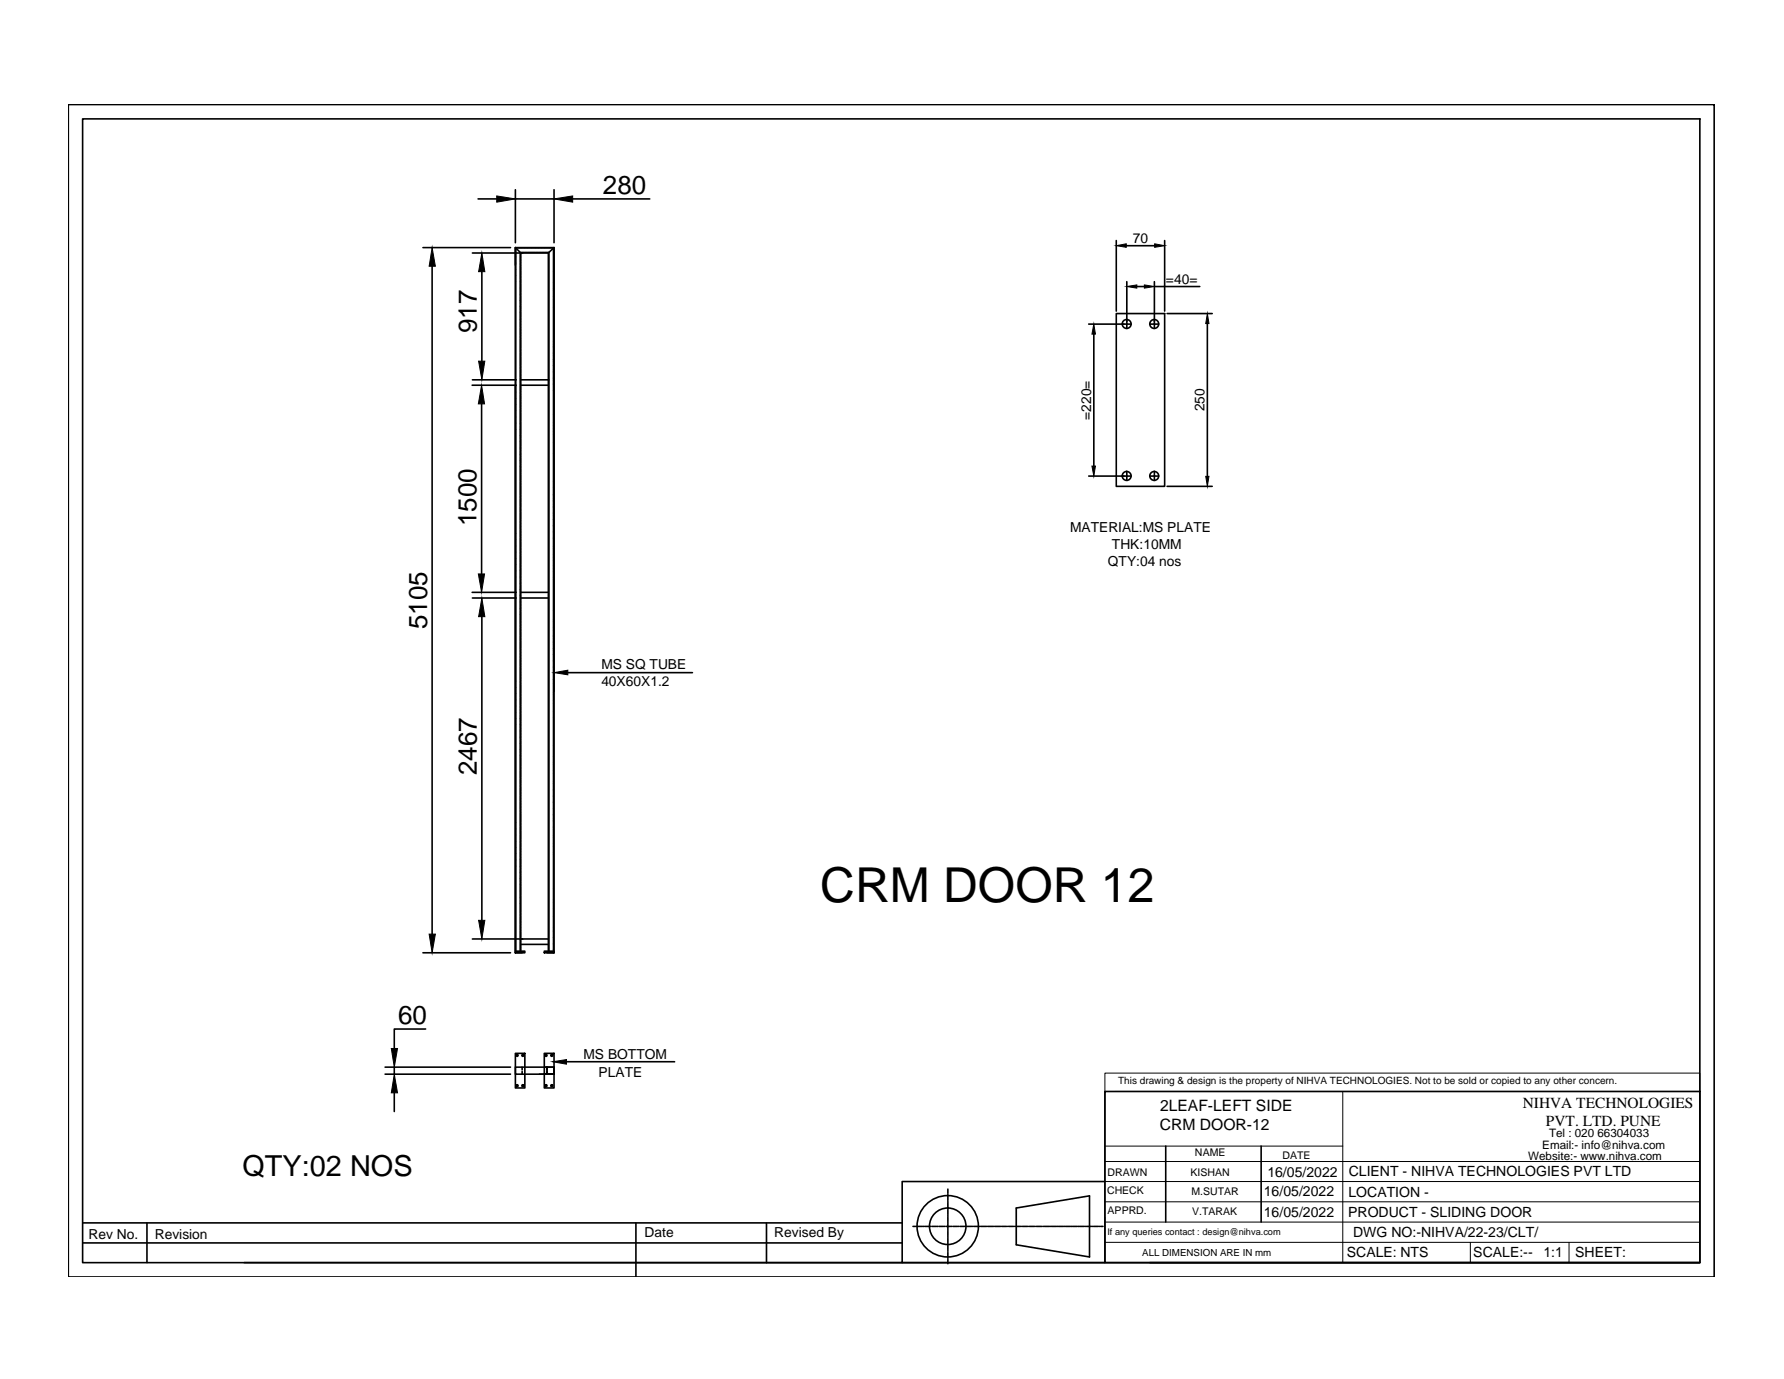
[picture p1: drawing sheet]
<svg xmlns="http://www.w3.org/2000/svg" width="279mm" height="216mm" viewBox="0 0 279 216" stroke-linecap="round" stroke-linejoin="round" font-family="sans-serif">
<!-- layer: 0 -->
<g fill="none" stroke="#000" stroke-width=".25">
<path d="M10.7 16.4h257.8v183.5h-257.8zM12.9 18.6h253.3v179.1h-253.3zM66.2 38.8h13.8M74 39.6h7.9M74.9 31.1h2.9M80.7 29.7v8.3M80.7 31.1h6.1M80.8 39.1v.1M80.8 39.3v.1M80.8 39.5v.2M80.8 39.8v.1M80.9 38.8h-.1v.2"/>
<path d="M81 38.8h.1M81.2 38.8h.2M81.4 38.8h.2M81.5 39.8v.1M81.5 39.5l-.8-.7v2.7M81.6 39.5h-.1v.2M81.7 38.8h.2M81.7 39.5h.2M81.9 38.8h.2M81.9 39.5h.2M82.2 38.8h.1M82.2 39.5h.1"/>
<path d="M82.4 38.8h.2M82.4 39.5h.2M82.7 38.8h.1M82.7 39.5h.1M82.9 38.8h.2M82.9 39.5h.2M83.2 38.8h.1M83.2 39.5h.1M83.4 38.8h.2M83.4 39.5h.2M83.6 38.8h.2M83.6 39.5h.2"/>
<path d="M83.9 38.8h.2M83.9 39.5h.2M84.1 38.8h.2M84.1 39.5h.2M84.4 38.8h.1M84.4 39.5h.1M84.6 38.8h.2M84.6 39.5h.2M84.9 38.8h.1M84.9 39.5h.1M85.1 38.8h.1M85.1 39.5h.1"/>
<path d="M85.3 38.8h.2M85.3 39.5h.2M85.6 38.8h.2M85.6 39.5h.2M85.8 38.8h.2M85.8 39.5h.2M86 39.5l.8-.7v69.4M86 39.5v109.4M86.1 38.8h.1M86.3 38.8h.2M86.6 38.8h.1v.1M86.7 39v.2"/>
<path d="M86.7 39.3v.1M86.7 39.5v.2M86.7 39.8v.1M86.7 40v.2M86.8 29.7v8.3M89.7 31.1h12.1M174.8 37.7v11M176.4 38.5h4.4M182.4 37.7v11M67.7 41.7v104.5M74 59.5h6.8M75.5 42.5v14"/>
<path d="M80.8 40v.2M80.8 40.2v.2M80.8 40.5v.2M80.8 40.8v.1M80.8 41v.2M80.8 41.2v.2M80.8 41.5v.1M80.8 41.7v.2M80.8 42v.1M80.8 42.2v.2M80.8 42.4v.2M80.8 42.7v.2"/>
<path d="M80.8 43v.1M80.8 43.2v.1M80.8 43.4v.2M80.8 43.7v.1M80.8 43.9v.2M80.8 44.1v.2M80.8 44.4v.2M80.8 44.6v.2M80.8 44.9v.1M80.8 45.1v.2M80.8 45.4v.1M80.8 45.6v.2"/>
<path d="M80.8 45.9v.1M80.8 46.1v.2M80.8 46.3v.2M80.8 46.6v.2M80.8 46.8v.2M80.8 47.1v.1M80.8 47.3v.2M80.8 47.6v.1M80.8 47.8v.1M80.8 48v.2M80.8 48.3v.2M80.8 48.5v.2"/>
<path d="M80.8 48.8v.1M80.8 49v.2M80.8 49.3v.1M80.8 49.5v.2M80.8 49.8v.1M80.8 50v.2M80.8 50.2v.2M80.8 50.5v.2M80.8 50.7v.2M80.8 51v.1M80.8 51.2v.2M80.8 51.5v.1"/>
<path d="M80.8 51.7v.1M80.8 51.9v.2M80.8 52.2v.2M80.8 52.4v.2M80.8 52.7v.1M80.8 52.9v.2M80.8 53.2v.1M80.8 53.4v.2M80.8 53.7v.1M80.8 53.9v.1M80.8 54.1v.2M80.8 54.4v.2"/>
<path d="M80.8 54.6v.2M80.8 54.8v.2M80.8 55.1v.2M80.8 55.4v.1M80.8 55.6v.1M80.8 55.8v.2M80.8 56.1v.1M80.8 56.3v.2M80.8 56.6v.1M80.8 56.8v.2M80.8 57.1v.1M80.8 57.3v.2"/>
<path d="M80.8 57.6v.1M80.8 57.8v.1M80.8 58v.2M80.8 58.3v.1M80.8 58.5v.2M80.8 58.7v.2M80.8 59v.2M80.8 59.3v.1M80.8 59.5v.1M80.8 59.7v.2M80.8 60v.1M81.5 40v.2"/>
<path d="M81.5 40.3v.1M81.5 40.5v.2M81.5 40.8v.1M81.5 41v.2M81.5 41.3v.1M81.5 41.5v.1M81.5 41.7v.2M81.5 42v.1M81.5 42.2v.2M81.5 42.4v.2M81.5 42.7v.2M81.5 43v.1"/>
<path d="M81.5 43.2v.1M81.5 43.4v.2M81.5 43.7v.1M81.5 43.9v.2M81.5 44.1v.2M81.5 44.4v.2M81.5 44.6v.2M81.5 44.9v.2M81.5 45.1v.2M81.5 45.4v.1M81.5 45.6v.2M81.5 45.9v.1"/>
<path d="M81.5 46.1v.2M81.5 46.3v.2M81.5 46.6v.2M81.5 46.8v.2M81.5 47.1v.1M81.5 47.3v.2M81.5 47.6v.1M81.5 47.8v.2M81.5 48v.2M81.5 48.3v.2M81.5 48.5v.2M81.5 48.8v.2"/>
<path d="M81.5 49v.2M81.5 49.3v.1M81.5 49.5v.2M81.5 49.8v.1M81.5 50v.2M81.5 50.2v.2M81.5 50.5v.2M81.5 50.7v.2M81.5 51v.1M81.5 51.2v.2M81.5 51.5v.1M81.5 51.7v.1"/>
<path d="M81.5 51.9v.2M81.5 52.2v.2M81.5 52.4v.2M81.5 52.7v.1M81.5 52.9v.2M81.5 53.2v.1M81.5 53.4v.2M81.5 53.7v.1M81.5 53.9v.1M81.5 54.1v.2M81.5 54.4v.2M81.5 54.6v.2"/>
<path d="M81.5 54.8v.2M81.5 55.1v.2M81.5 55.4v.1M81.5 55.6v.1M81.5 55.8v.2M81.5 56.1v.1M81.5 56.3v.2M81.5 56.6v.1M81.5 56.8v.2M81.5 57.1v.1M81.5 57.3v.2M81.5 57.6v.1"/>
<path d="M81.5 57.8v.1M81.5 58v.2M81.5 58.3v.1M81.5 58.5v.2M81.5 58.7v.2M81.5 59v.2M81.5 59.3v.1M81.5 59.5v.1M81.5 59.7v.2M81.5 60v.1M81.6 59.5h4.4M86.7 40.2v.2"/>
<path d="M86.7 40.5v.2M86.7 40.8v.1M86.7 41v.1M86.7 41.2v.2M86.7 41.5v.1M86.7 41.7v.2M86.7 41.9v.2M86.7 42.2v.2M86.7 42.4v.2M86.7 42.7v.1M86.7 42.9v.2M86.7 43.2v.1"/>
<path d="M86.7 43.4v.2M86.7 43.7v.1M86.7 43.9v.2M86.7 44.1v.2M86.7 44.4v.2M86.7 44.6v.2M86.7 44.9v.1M86.7 45.1v.2M86.7 45.4v.1M86.7 45.6v.1M86.7 45.8v.2M86.7 46.1v.2"/>
<path d="M86.7 46.3v.2M86.7 46.6v.1M86.7 46.8v.2M86.7 47.1v.1M86.7 47.3v.2M86.7 47.6v.1M86.7 47.8v.1M86.7 48v.2M86.7 48.3v.2M86.7 48.5v.2M86.7 48.8v.1M86.7 49v.2"/>
<path d="M86.7 49.3v.1M86.7 49.5v.1M86.7 49.7v.2M86.7 50v.2M86.7 50.2v.2M86.7 50.5v.1M86.7 50.7v.2M86.7 51v.1M86.7 51.2v.2M86.7 51.5v.1M86.7 51.7v.1M86.7 51.9v.2"/>
<path d="M86.7 52.2v.2M86.7 52.4v.2M86.7 52.6v.2M86.7 52.9v.2M86.7 53.2v.1M86.7 53.4v.1M86.7 53.6v.2M86.7 53.9v.1M86.7 54.1v.2M86.7 54.3v.2M86.7 54.6v.2M86.7 54.8v.2"/>
<path d="M86.7 55.1v.2M86.7 55.3v.2M86.7 55.6v.1M86.7 55.8v.2M86.7 56.1v.1M86.7 56.3v.2M86.7 56.5v.2M86.7 56.8v.2M86.7 57.1v.1M86.7 57.3v.1M86.7 57.5v.2M86.7 57.8v.1"/>
<path d="M86.7 58v.2M86.7 58.2v.2M86.7 58.5v.2M86.7 58.7v.2M86.7 59v.2M86.7 59.2v.2M86.7 59.5v.1M86.7 59.7v.2M86.7 60v.1M170.5 50.7h5.8M171.3 52.3v20.7M174.8 49.1h7.6v27h-7.6z"/>
<path d="M176.4 50.7h.1M176.5 44.1v6.5M176.5 50.7v.1M176.5 50.9v.5M176.6 50.7h.6M178 44.9h1.2M180.1 50.7h.5M180.7 50.7h.1M180.8 44.1v6.5M180.8 50.7v.1M180.8 50.9v.5M180.8 44.9h7.1"/>
<path d="M180.9 50.7h.6M182.8 49.1h7.1M189.1 50.7v23.9M73.9 60.3h6.9M75.4 63.2v26.7M80.7 60.4v88.8M80.8 60.2v.2M80.8 60.4v.2M80.8 60.7v.2M80.8 60.9v.2M80.8 61.2v.2M80.8 61.4v.2"/>
<path d="M80.8 61.7v.1M80.8 61.9v.2M80.8 62.2v.1M80.8 62.4v.2M80.8 62.6v.2M80.8 62.9v.2M80.8 63.1v.2M80.8 63.4v.1M80.8 63.6v.2M80.8 63.9v.1M80.8 64.1v.2M80.8 64.3v.2"/>
<path d="M80.8 64.6v.2M80.8 64.8v.2M80.8 65.1v.2M80.8 65.3v.2M80.8 65.6v.1M80.8 65.8v.2M80.8 66.1v.1M80.8 66.3v.1M80.8 66.5v.2M80.8 66.8v.2M80.8 67v.2M80.8 67.3v.1"/>
<path d="M80.8 67.5v.2M80.8 67.8v.1M80.8 68v.1M80.8 68.2v.2M80.8 68.5v.2M80.8 68.7v.2M80.8 69v.1M80.8 69.2v.2M80.8 69.5v.1M80.8 69.7v.2M80.8 70v.1M80.8 70.2v.1"/>
<path d="M80.8 70.4v.2M80.8 70.7v.2M80.8 70.9v.2M80.8 71.1v.2M80.8 71.4v.2M80.8 71.7v.1M80.8 71.9v.1M80.8 72.1v.2M80.8 72.4v.1M80.8 72.6v.2M80.8 72.9v.1M80.8 73.1v.2"/>
<path d="M80.8 73.3v.2M80.8 73.6v.2M80.8 73.9v.1M80.8 74.1v.1M80.8 74.3v.2M80.8 74.6v.1M80.8 74.8v.2M80.8 75v.2M80.8 75.3v.2M80.8 75.6v.1M80.8 75.8v.1M80.8 76v.2"/>
<path d="M80.8 76.3v.1M80.8 76.5v.2M80.8 76.8v.1M80.8 77v.2M80.8 77.2v.2M80.8 77.5v.2M80.8 77.8v.1M80.8 78v.1M80.8 78.2v.2M80.8 78.5v.1M80.8 78.7v.2M80.8 78.9v.2"/>
<path d="M80.8 79.2v.2M80.8 79.4v.2M80.8 79.7v.1M80.8 79.9v.2M81.5 60.2v.2M81.5 60.5v.1M81.5 60.7v.2M81.5 60.9v.2M81.5 61.2v.2M81.5 61.5v.1M81.5 61.7v.1M81.5 61.9v.2"/>
<path d="M81.5 62.2v.1M81.5 62.4v.2M81.5 62.6v.2M81.5 62.9v.2M81.5 63.1v.2M81.5 63.4v.1M81.5 63.6v.2M81.5 63.9v.1M81.5 64.1v.2M81.5 64.4v.1M81.5 64.6v.2M81.5 64.8v.2"/>
<path d="M81.5 65.1v.2M81.5 65.3v.2M81.5 65.6v.1M81.5 65.8v.2M81.5 66.1v.1M81.5 66.3v.1M81.5 66.5v.2M81.5 66.8v.2M81.5 67v.2M81.5 67.3v.1M81.5 67.5v.2M81.5 67.8v.1"/>
<path d="M81.5 68v.2M81.5 68.2v.2M81.5 68.5v.2M81.5 68.7v.2M81.5 69v.2M81.5 69.2v.2M81.5 69.5v.1M81.5 69.7v.2M81.5 70v.1M81.5 70.2v.1M81.5 70.4v.2M81.5 70.7v.2"/>
<path d="M81.5 70.9v.2M81.5 71.1v.2M81.5 71.4v.2M81.5 71.7v.1M81.5 71.9v.2M81.5 72.1v.2M81.5 72.4v.1M81.5 72.6v.2M81.5 72.9v.2M81.5 73.1v.2M81.5 73.3v.2M81.5 73.6v.2"/>
<path d="M81.5 73.9v.1M81.5 74.1v.1M81.5 74.3v.2M81.5 74.6v.1M81.5 74.8v.2M81.5 75v.2M81.5 75.3v.2M81.5 75.6v.1M81.5 75.8v.1M81.5 76v.2M81.5 76.3v.1M81.5 76.5v.2"/>
<path d="M81.5 76.8v.1M81.5 77v.2M81.5 77.2v.2M81.5 77.5v.2M81.5 77.8v.1M81.5 78v.1M81.5 78.2v.2M81.5 78.5v.1M81.5 78.7v.2M81.5 78.9v.2M81.5 79.2v.2M81.5 79.4v.2"/>
<path d="M81.5 79.7v.1M81.5 79.9v.2M81.6 60.3h4.3M86.7 60.2v.2M86.7 60.4v.2M86.7 60.7v.2M86.7 60.9v.2M86.7 61.2v.1M86.7 61.4v.2M86.7 61.7v.1M86.7 61.9v.1M86.7 62.1v.2"/>
<path d="M86.7 62.4v.2M86.7 62.6v.2M86.7 62.9v.1M86.7 63.1v.2M86.7 63.4v.1M86.7 63.6v.2M86.7 63.9v.1M86.7 64.1v.1M86.7 64.3v.2M86.7 64.6v.2M86.7 64.8v.2M86.7 65.1v.1"/>
<path d="M86.7 65.3v.2M86.7 65.6v.1M86.7 65.8v.1M86.7 66v.2M86.7 66.3v.1M86.7 66.5v.2M86.7 66.8v.1M86.7 67v.2M86.7 67.3v.1M86.7 67.5v.2M86.7 67.8v.1M86.7 68v.1"/>
<path d="M86.7 68.2v.2M86.7 68.5v.2M86.7 68.7v.2M86.7 68.9v.2M86.7 69.2v.2M86.7 69.5v.1M86.7 69.7v.1M86.7 69.9v.2M86.7 70.2v.1M86.7 70.4v.2M86.7 70.7v.1M86.7 70.9v.2"/>
<path d="M86.7 71.1v.2M86.7 71.4v.2M86.7 71.7v.1M86.7 71.9v.1M86.7 72.1v.2M86.7 72.4v.1M86.7 72.6v.2M86.7 72.8v.2M86.7 73.1v.2M86.7 73.3v.2M86.7 73.6v.1M86.7 73.8v.2"/>
<path d="M86.7 74.1v.1M86.7 74.3v.2M86.7 74.6v.1M86.7 74.8v.2M86.7 75v.2M86.7 75.3v.2M86.7 75.6v.1M86.7 75.8v.1M86.7 76v.2M86.7 76.3v.1M86.7 76.5v.2M86.7 76.7v.2"/>
<path d="M86.7 77v.2M86.7 77.2v.2M86.7 77.5v.1M86.7 77.7v.2M86.7 78v.1M86.7 78.2v.2M86.7 78.4v.2M86.7 78.7v.2M86.7 78.9v.2M86.7 79.2v.2M86.7 79.4v.2M86.7 79.7v.1"/>
<path d="M86.7 79.9v.2M170.5 74.5h5.8M176.4 74.5h.1M176.5 73.8v.6M176.5 74.5v.1M176.5 74.7v.5M176.6 74.5h.6M180.1 74.5h.5M180.7 74.5h.1M180.8 73.8v.6M180.8 74.5v.1M180.8 74.7v.5"/>
<path d="M180.9 74.5h.6M182.8 76.1h7.1M73.9 92.7h6.9M74 93.6h6.8M75.5 96.5v47.6M80.8 80.2v.1M80.8 80.4v.2M80.8 80.7v.1M80.8 80.9v.2M80.8 81.1v.2M80.8 81.4v.2M80.8 81.6v.2"/>
<path d="M80.8 81.9v.1M80.8 82.1v.2M80.8 82.4v.1M80.8 82.6v.1M80.8 82.8v.2M80.8 83.1v.2M80.8 83.3v.2M80.8 83.6v.1M80.8 83.8v.2M80.8 84.1v.1M80.8 84.3v.2M80.8 84.5v.2"/>
<path d="M80.8 84.8v.1M80.8 85v.2M80.8 85.3v.2M80.8 85.5v.2M80.8 85.8v.1M80.8 86v.2M80.8 86.3v.1M80.8 86.5v.1M80.8 86.7v.2M80.8 87v.2M80.8 87.2v.2M80.8 87.4v.2"/>
<path d="M80.8 87.7v.2M80.8 88v.1M80.8 88.2v.2M80.8 88.4v.2M80.8 88.7v.1M80.8 88.9v.2M80.8 89.2v.2M80.8 89.4v.2M80.8 89.6v.2M80.8 89.9v.2M80.8 90.2v.1M80.8 90.4v.1"/>
<path d="M80.8 90.6v.2M80.8 90.9v.1M80.8 91.1v.2M80.8 91.3v.2M80.8 91.6v.2M80.8 91.8v.2M80.8 92.1v.1M80.8 92.3v.2M80.8 92.6v.1M80.8 92.8v.2M80.8 93.1v.1M80.8 93.3v.2"/>
<path d="M80.8 93.5v.2M80.8 93.8v.2M80.8 94.1v.1M80.8 94.3v.1M80.8 94.5v.2M80.8 94.8v.1M80.8 95v.2M80.8 95.2v.2M80.8 95.5v.2M80.8 95.7v.2M80.8 96v.1M80.8 96.2v.2"/>
<path d="M80.8 96.5v.1M80.8 96.7v.2M80.8 97v.1M80.8 97.2v.2M80.8 97.4v.2M80.8 97.7v.2M80.8 97.9v.2M80.8 98.2v.1M80.8 98.4v.2M80.8 98.7v.1M80.8 98.9v.1M80.8 99.1v.2"/>
<path d="M80.8 99.4v.2M80.8 99.6v.2M80.8 99.9v.1M81.5 80.2v.1M81.5 80.4v.2M81.5 80.7v.1M81.5 80.9v.2M81.5 81.1v.2M81.5 81.4v.2M81.5 81.6v.2M81.5 81.9v.1M81.5 82.1v.2"/>
<path d="M81.5 82.4v.1M81.5 82.6v.1M81.5 82.8v.2M81.5 83.1v.2M81.5 83.3v.2M81.5 83.6v.1M81.5 83.8v.2M81.5 84.1v.1M81.5 84.3v.2M81.5 84.6v.1M81.5 84.8v.1M81.5 85v.2"/>
<path d="M81.5 85.3v.2M81.5 85.5v.2M81.5 85.8v.1M81.5 86v.2M81.5 86.3v.1M81.5 86.5v.1M81.5 86.7v.2M81.5 87v.2M81.5 87.2v.2M81.5 87.5v.1M81.5 87.7v.2M81.5 88v.1"/>
<path d="M81.5 88.2v.2M81.5 88.5v.1M81.5 88.7v.1M81.5 88.9v.2M81.5 89.2v.2M81.5 89.4v.2M81.5 89.6v.2M81.5 89.9v.2M81.5 90.2v.1M81.5 90.4v.1M81.5 90.6v.2M81.5 90.9v.1"/>
<path d="M81.5 91.1v.2M81.5 91.3v.2M81.5 91.6v.2M81.5 91.8v.2M81.5 92.1v.2M81.5 92.3v.2M81.5 92.6v.1M81.5 92.8v.2M81.5 93.1v.1M81.5 93.3v.2M81.5 93.5v.2M81.5 93.8v.2"/>
<path d="M81.5 94.1v.1M81.5 94.3v.1M81.5 94.5v.2M81.5 94.8v.1M81.5 95v.2M81.5 95.2v.2M81.5 95.5v.2M81.5 95.7v.2M81.5 96v.2M81.5 96.2v.2M81.5 96.5v.1M81.5 96.7v.2"/>
<path d="M81.5 97v.1M81.5 97.2v.2M81.5 97.4v.2M81.5 97.7v.2M81.5 97.9v.2M81.5 98.2v.1M81.5 98.4v.2M81.5 98.7v.1M81.5 98.9v.1M81.5 99.1v.2M81.5 99.4v.2M81.5 99.6v.2"/>
<path d="M81.5 99.9v.1M81.6 93.6h4.3M81.6 92.7h4.3M86.7 80.2v.1M86.7 80.4v.1M86.7 80.6v.2M86.7 80.9v.2M86.7 81.1v.2M86.7 81.4v.1M86.7 81.6v.2M86.7 81.9v.1M86.7 82.1v.2"/>
<path d="M86.7 82.3v.2M86.7 82.6v.1M86.7 82.8v.2M86.7 83.1v.2M86.7 83.3v.2M86.7 83.6v.1M86.7 83.8v.2M86.7 84.1v.1M86.7 84.3v.1M86.7 84.5v.2M86.7 84.8v.1M86.7 85v.2"/>
<path d="M86.7 85.2v.2M86.7 85.5v.2M86.7 85.8v.1M86.7 86v.1M86.7 86.2v.2M86.7 86.5v.1M86.7 86.7v.2M86.7 87v.1M86.7 87.2v.2M86.7 87.4v.2M86.7 87.7v.2M86.7 88v.1"/>
<path d="M86.7 88.2v.1M86.7 88.4v.2M86.7 88.7v.1M86.7 88.9v.2M86.7 89.1v.2M86.7 89.4v.2M86.7 89.6v.2M86.7 89.9v.1M86.7 90.1v.2M86.7 90.4v.1M86.7 90.6v.2M86.7 90.9v.1"/>
<path d="M86.7 91.1v.2M86.7 91.3v.2M86.7 91.6v.2M86.7 91.8v.2M86.7 92.1v.1M86.7 92.3v.2M86.7 92.6v.1M86.7 92.8v.1M86.7 93v.2M86.7 93.3v.2M86.7 93.5v.2M86.7 93.8v.1"/>
<path d="M86.7 94v.2M86.7 94.3v.1M86.7 94.5v.2M86.7 94.8v.1M86.7 95v.2M86.7 95.2v.2M86.7 95.5v.2M86.7 95.7v.2M86.7 96v.1M86.7 96.2v.2M86.7 96.5v.1M86.7 96.7v.1"/>
<path d="M86.7 96.9v.2M86.7 97.2v.2M86.7 97.4v.2M86.7 97.7v.1M86.7 97.9v.2M86.7 98.2v.1M86.7 98.4v.2M86.7 98.7v.1M86.7 98.9v.1M86.7 99.1v.2M86.7 99.4v.2M86.7 99.6v.2"/>
<path d="M86.7 99.9v.1M80.8 100.1v.2M80.8 100.4v.1M80.8 100.6v.2M80.8 100.9v.1M80.8 101.1v.1M80.8 101.3v.2M80.8 101.6v.2M80.8 101.8v.2M80.8 102.1v.1M80.8 102.3v.2M80.8 102.6v.1"/>
<path d="M80.8 102.8v.1M80.8 103v.2M80.8 103.3v.1M80.8 103.5v.2M80.8 103.8v.1M80.8 104v.2M80.8 104.3v.1M80.8 104.5v.2M80.8 104.8v.1M80.8 105v.1M80.8 105.2v.2M80.8 105.5v.1"/>
<path d="M80.8 105.7v.2M80.8 105.9v.2M80.8 106.2v.2M80.8 106.5v.1M80.8 106.7v.1M80.8 106.9v.2M80.8 107.2v.1M80.8 107.4v.2M80.8 107.6v.2M80.8 107.9v.2M80.8 108.1v.2M80.8 108.4v.2"/>
<path d="M80.8 108.6v.2M80.8 108.9v.1M80.8 109.1v.2M80.8 109.4v.1M80.8 109.6v.2M80.8 109.8v.2M80.8 110.1v.2M80.8 110.3v.2M80.8 110.6v.1M80.8 110.8v.2M80.8 111.1v.1M80.8 111.3v.2"/>
<path d="M80.8 111.5v.2M80.8 111.8v.2M80.8 112v.2M80.8 112.3v.2M80.8 112.5v.2M80.8 112.8v.1M80.8 113v.2M80.8 113.3v.1M80.8 113.5v.2M80.8 113.7v.2M80.8 114v.2M80.8 114.2v.2"/>
<path d="M80.8 114.5v.1M80.8 114.7v.2M80.8 115v.1M80.8 115.2v.1M80.8 115.4v.2M80.8 115.7v.2M80.8 115.9v.2M80.8 116.2v.1M80.8 116.4v.2M80.8 116.7v.1M80.8 116.9v.2M80.8 117.2v.1"/>
<path d="M80.8 117.4v.1M80.8 117.6v.2M80.8 117.9v.2M80.8 118.1v.2M80.8 118.3v.2M80.8 118.6v.2M80.8 118.9v.1M80.8 119.1v.1M80.8 119.3v.2M80.8 119.6v.1M80.8 119.8v.2M81.5 100.1v.2"/>
<path d="M81.5 100.4v.1M81.5 100.6v.2M81.5 100.9v.1M81.5 101.1v.1M81.5 101.3v.2M81.5 101.6v.2M81.5 101.8v.2M81.5 102.1v.1M81.5 102.3v.2M81.5 102.6v.1M81.5 102.8v.1M81.5 103v.2"/>
<path d="M81.5 103.3v.1M81.5 103.5v.2M81.5 103.8v.1M81.5 104v.2M81.5 104.3v.1M81.5 104.5v.2M81.5 104.8v.1M81.5 105v.1M81.5 105.2v.2M81.5 105.5v.1M81.5 105.7v.2M81.5 105.9v.2"/>
<path d="M81.5 106.2v.2M81.5 106.5v.1M81.5 106.7v.1M81.5 106.9v.2M81.5 107.2v.1M81.5 107.4v.2M81.5 107.7v.1M81.5 107.9v.2M81.5 108.1v.2M81.5 108.4v.2M81.5 108.7v.1M81.5 108.9v.1"/>
<path d="M81.5 109.1v.2M81.5 109.4v.1M81.5 109.6v.2M81.5 109.8v.2M81.5 110.1v.2M81.5 110.3v.2M81.5 110.6v.1M81.5 110.8v.2M81.5 111.1v.1M81.5 111.3v.2M81.5 111.6v.1M81.5 111.8v.2"/>
<path d="M81.5 112v.2M81.5 112.3v.2M81.5 112.5v.2M81.5 112.8v.1M81.5 113v.2M81.5 113.3v.1M81.5 113.5v.2M81.5 113.7v.2M81.5 114v.2M81.5 114.2v.2M81.5 114.5v.1M81.5 114.7v.2"/>
<path d="M81.5 115v.1M81.5 115.2v.2M81.5 115.4v.2M81.5 115.7v.2M81.5 115.9v.2M81.5 116.2v.2M81.5 116.4v.2M81.5 116.7v.1M81.5 116.9v.2M81.5 117.2v.1M81.5 117.4v.1M81.5 117.6v.2"/>
<path d="M81.5 117.9v.2M81.5 118.1v.2M81.5 118.3v.2M81.5 118.6v.2M81.5 118.9v.1M81.5 119.1v.1M81.5 119.3v.2M81.5 119.6v.1M81.5 119.8v.2M86.7 100.1v.2M86.7 100.4v.1M86.7 100.6v.1"/>
<path d="M86.7 100.8v.2M86.7 101.1v.1M86.7 101.3v.2M86.7 101.5v.2M86.7 101.8v.2M86.7 102.1v.1M86.7 102.3v.2M86.7 102.5v.2M86.7 102.8v.1M86.7 103v.2M86.7 103.3v.1M86.7 103.5v.2"/>
<path d="M86.7 103.7v.2M86.7 104v.2M86.7 104.3v.1M86.7 104.5v.1M86.7 104.7v.2M86.7 105v.1M86.7 105.2v.2M86.7 105.4v.2M86.7 105.7v.2M86.7 105.9v.2M86.7 106.2v.2M86.7 106.4v.2"/>
<path d="M86.7 106.7v.1M86.7 106.9v.2M86.7 107.2v.1M86.7 107.4v.2M86.7 107.6v.2M86.7 107.9v.2M86.7 108.1v.2M86.7 108.4v.1M86.7 108.6v.2M86.7 108.9v.1M86.7 109.1v.1M86.7 109.3v.2"/>
<path d="M86.7 109.6v.2M86.7 109.8v.2M86.7 110.1v.1M86.7 110.3v.2M86.7 110.6v.1M86.7 110.8v.2M86.7 111.1v.1M86.7 111.3v.1M86.7 111.5v.2M86.7 111.8v.2M86.7 112v.2M86.7 112.3v.1"/>
<path d="M86.7 112.5v.2M86.7 112.8v.1M86.7 113v.1M86.7 113.2v.2M86.7 113.5v.2M86.7 113.7v.2M86.7 114v.1M86.7 114.2v.2M86.7 114.5v.1M86.7 114.7v.2M86.7 115v.1M86.7 115.2v.1"/>
<path d="M86.7 115.4v.2M86.7 115.7v.2M86.7 115.9v.2M86.7 116.1v.2M86.7 116.4v.2M86.7 116.7v.1M86.7 116.9v.1M86.7 117.1v.2M86.7 117.4v.1M86.7 117.6v.2M86.7 117.9v.1M86.7 118.1v.2"/>
<path d="M86.7 118.3v.2M86.7 118.6v.2M86.7 118.9v.1M86.7 119.1v.1M86.7 119.3v.2M86.7 119.6v.1M86.7 119.8v.2M88.9 105.3h19.5M80.8 120.1v.1M80.8 120.3v.2M80.8 120.6v.1M80.8 120.8v.2"/>
<path d="M80.8 121.1v.1M80.8 121.3v.1M80.8 121.5v.2M80.8 121.8v.1M80.8 122v.2M80.8 122.2v.2M80.8 122.5v.2M80.8 122.8v.1M80.8 123v.1M80.8 123.2v.2M80.8 123.5v.1M80.8 123.7v.2"/>
<path d="M80.8 124v.1M80.8 124.2v.2M80.8 124.4v.2M80.8 124.7v.2M80.8 125v.1M80.8 125.2v.1M80.8 125.4v.2M80.8 125.7v.1M80.8 125.9v.2M80.8 126.1v.2M80.8 126.4v.2M80.8 126.6v.2"/>
<path d="M80.8 126.9v.1M80.8 127.1v.2M80.8 127.4v.1M80.8 127.6v.2M80.8 127.9v.1M80.8 128.1v.2M80.8 128.3v.2M80.8 128.6v.2M80.8 128.8v.2M80.8 129.1v.1M80.8 129.3v.2M80.8 129.6v.1"/>
<path d="M80.8 129.8v.1M80.8 130v.2M80.8 130.3v.2M80.8 130.5v.2M80.8 130.8v.1M80.8 131v.2M80.8 131.3v.1M80.8 131.5v.2M80.8 131.7v.2M80.8 132v.2M80.8 132.2v.2M80.8 132.5v.2"/>
<path d="M80.8 132.7v.2M80.8 133v.1M80.8 133.2v.2M80.8 133.5v.1M80.8 133.7v.1M80.8 133.9v.2M80.8 134.2v.2M80.8 134.4v.2M80.8 134.6v.2M80.8 134.9v.2M80.8 135.2v.1M80.8 135.4v.2"/>
<path d="M80.8 135.6v.2M80.8 135.9v.1M80.8 136.1v.2M80.8 136.4v.1M80.8 136.6v.2M80.8 136.8v.2M80.8 137.1v.2M80.8 137.4v.1M80.8 137.6v.1M80.8 137.8v.2M80.8 138.1v.1M80.8 138.3v.2"/>
<path d="M80.8 138.5v.2M80.8 138.8v.2M80.8 139.1v.1M80.8 139.3v.1M80.8 139.5v.2M80.8 139.8v.1M81.5 120.1v.1M81.5 120.3v.2M81.5 120.6v.1M81.5 120.8v.2M81.5 121.1v.1M81.5 121.3v.1"/>
<path d="M81.5 121.5v.2M81.5 121.8v.1M81.5 122v.2M81.5 122.2v.2M81.5 122.5v.2M81.5 122.8v.1M81.5 123v.1M81.5 123.2v.2M81.5 123.5v.1M81.5 123.7v.2M81.5 124v.1M81.5 124.2v.2"/>
<path d="M81.5 124.4v.2M81.5 124.7v.2M81.5 125v.1M81.5 125.2v.1M81.5 125.4v.2M81.5 125.7v.1M81.5 125.9v.2M81.5 126.1v.2M81.5 126.4v.2M81.5 126.6v.2M81.5 126.9v.1M81.5 127.1v.2"/>
<path d="M81.5 127.4v.1M81.5 127.6v.2M81.5 127.9v.1M81.5 128.1v.2M81.5 128.3v.2M81.5 128.6v.2M81.5 128.8v.2M81.5 129.1v.1M81.5 129.3v.2M81.5 129.6v.1M81.5 129.8v.1M81.5 130v.2"/>
<path d="M81.5 130.3v.2M81.5 130.5v.2M81.5 130.8v.1M81.5 131v.2M81.5 131.3v.1M81.5 131.5v.2M81.5 131.8v.1M81.5 132v.2M81.5 132.2v.2M81.5 132.5v.2M81.5 132.7v.2M81.5 133v.1"/>
<path d="M81.5 133.2v.2M81.5 133.5v.1M81.5 133.7v.1M81.5 133.9v.2M81.5 134.2v.2M81.5 134.4v.2M81.5 134.6v.2M81.5 134.9v.2M81.5 135.2v.1M81.5 135.4v.2M81.5 135.6v.2M81.5 135.9v.1"/>
<path d="M81.5 136.1v.2M81.5 136.4v.2M81.5 136.6v.2M81.5 136.8v.2M81.5 137.1v.2M81.5 137.4v.1M81.5 137.6v.1M81.5 137.8v.2M81.5 138.1v.1M81.5 138.3v.2M81.5 138.5v.2M81.5 138.8v.2"/>
<path d="M81.5 139.1v.1M81.5 139.3v.2M81.5 139.5v.2M81.5 139.8v.1M86.7 120v.2M86.7 120.3v.2M86.7 120.6v.1M86.7 120.8v.1M86.7 121v.2M86.7 121.3v.1M86.7 121.5v.2M86.7 121.8v.1"/>
<path d="M86.7 122v.2M86.7 122.2v.2M86.7 122.5v.2M86.7 122.7v.2M86.7 123v.1M86.7 123.2v.2M86.7 123.5v.1M86.7 123.7v.2M86.7 123.9v.2M86.7 124.2v.2M86.7 124.4v.2M86.7 124.7v.1"/>
<path d="M86.7 124.9v.2M86.7 125.2v.1M86.7 125.4v.2M86.7 125.6v.2M86.7 125.9v.2M86.7 126.1v.2M86.7 126.4v.2M86.7 126.6v.2M86.7 126.9v.1M86.7 127.1v.2M86.7 127.4v.1M86.7 127.6v.1"/>
<path d="M86.7 127.8v.2M86.7 128.1v.2M86.7 128.3v.2M86.7 128.6v.1M86.7 128.8v.2M86.7 129.1v.1M86.7 129.3v.2M86.7 129.5v.2M86.7 129.8v.1M86.7 130v.2M86.7 130.3v.1M86.7 130.5v.2"/>
<path d="M86.7 130.8v.1M86.7 131v.2M86.7 131.3v.1M86.7 131.5v.1M86.7 131.7v.2M86.7 132v.2M86.7 132.2v.2M86.7 132.4v.2M86.7 132.7v.2M86.7 133v.1M86.7 133.2v.1M86.7 133.4v.2"/>
<path d="M86.7 133.7v.1M86.7 133.9v.2M86.7 134.2v.1M86.7 134.4v.2M86.7 134.6v.2M86.7 134.9v.2M86.7 135.2v.1M86.7 135.4v.1M86.7 135.6v.2M86.7 135.9v.1M86.7 136.1v.2M86.7 136.3v.2"/>
<path d="M86.7 136.6v.2M86.7 136.8v.2M86.7 137.1v.1M86.7 137.3v.2M86.7 137.6v.1M86.7 137.8v.2M86.7 138.1v.1M86.7 138.3v.2M86.7 138.5v.2M86.7 138.8v.2M86.7 139.1v.1M86.7 139.3v.1"/>
<path d="M86.7 139.5v.2M86.7 139.8v.1M66.2 149.2h13.8M74 147h11.9M80.7 148.9v-110.1h6.1v110.4h-1.1M80.7 148.9h1.5v.3h-1.5zM80.7 149.2h1.1M80.8 140v.2M80.8 140.3v.1M80.8 140.5v.2M80.8 140.7v.2M80.8 141v.2"/>
<path d="M80.8 141.3v.1M80.8 141.5v.1M80.8 141.7v.2M80.8 142v.1M80.8 142.2v.2M80.8 142.4v.2M80.8 142.7v.2M80.8 142.9v.2M80.8 143.2v.1M80.8 143.4v.2M80.8 143.7v.1M80.8 143.9v.2"/>
<path d="M80.8 144.2v.1M80.8 144.4v.2M80.8 144.6v.2M80.8 144.9v.2M80.8 145.1v.2M80.8 145.4v.1M80.8 145.6v.2M80.8 145.9v.1M80.8 146.1v.1M80.8 146.3v.2M80.8 146.6v.2M80.8 146.8v.2"/>
<path d="M80.8 147.1v.1M80.8 147.3v.2M80.8 147.6v.1M80.8 147.8v.2M80.8 148.1v.1M80.8 148.3v.1M80.8 148.5v.2M80.8 148.8v.1M81.5 140v.2M81.5 140.3v.1M81.5 140.5v.2M81.5 140.7v.2"/>
<path d="M81.5 141v.2M81.5 141.3v.1M81.5 141.5v.1M81.5 141.7v.2M81.5 142v.1M81.5 142.2v.2M81.5 142.4v.2M81.5 142.7v.2M81.5 142.9v.2M81.5 143.2v.1M81.5 143.4v.2M81.5 143.7v.1"/>
<path d="M81.5 143.9v.2M81.5 144.2v.1M81.5 144.4v.2M81.5 144.6v.2M81.5 144.9v.2M81.5 145.1v.2M81.5 145.4v.1M81.5 145.6v.2M81.5 145.9v.1M81.5 146.1v.1M81.5 146.3v.2M81.5 146.6v.2"/>
<path d="M81.5 146.8v.2M81.5 147.1v.1M81.5 147.3v.2M81.5 147.6v.1M81.5 147.8v.2M81.5 148.1v.1M81.5 148.3v.1M81.5 148.5v.2M81.5 148.8v.1M81.6 148.9v-109.3h4.3v109.3M81.6 147.9h4.3M85.2 148.9h1.6v.3h-1.6z"/>
<path d="M86.7 140v.2M86.7 140.2v.2M86.7 140.5v.2M86.7 140.7v.2M86.7 141v.1M86.7 141.2v.2M86.7 141.5v.1M86.7 141.7v.2M86.7 142v.1M86.7 142.2v.2M86.7 142.4v.2M86.7 142.7v.2"/>
<path d="M86.7 142.9v.2M86.7 143.2v.1M86.7 143.4v.2M86.7 143.7v.1M86.7 143.9v.1M86.7 144.1v.2M86.7 144.4v.2M86.7 144.6v.2M86.7 144.9v.1M86.7 145.1v.2M86.7 145.4v.1M86.7 145.6v.2"/>
<path d="M86.7 145.8v.2M86.7 146.1v.1M86.7 146.3v.2M86.7 146.6v.2M86.7 146.8v.2M86.7 147.1v.1M86.7 147.3v.2M86.7 147.6v.1M86.7 147.8v.1M86.7 148v.2M86.7 148.3v.1M86.7 148.5v.2"/>
<path d="M86.7 148.7v.2M86.7 149v.2M60.3 167.1h19.7M60.3 168.2h19.7M61.8 167.1v1.1M61.8 171.1v2.9M66.7 161.1h-4.9v3.1M80.7 167.1h6.1v1.1h-6.1zM80.7 164.9h1.5v5.4h-1.5zM81.8 167.1v.4M81.8 167.8v.4M85.2 167.1h1.6v1.1h-2.3"/>
<path d="M85.2 164.9h1.6v5.4h-1.6zM85.7 167.1v.5M85.7 167.7v.5M88.7 166.2h16.9M173 170.9h93.2v26.8h-93.2zM182.6 179.4v11.9M197.5 179.4v11.9M12.9 191.5h128.4M12.9 194.6h128.4M23 191.5v6.2M99.6 191.5v8.4M120 191.5v6.2"/>
<path d="M141.3 197.7h31.7M143 192h.4M143.5 192h.2M143.8 192h.7M144.6 192h.2M144.9 192h.7M145.7 192h.1M146 192h.7M146.8 192h.1M147.1 192h.7M147.9 192h.1M148.2 192h.7"/>
<path d="M148.4 186.2v.6M148.4 187v.1M148.4 187.3v.6M148.4 188.1v.1M148.4 188.4v.6M148.4 189.2v.1M148.4 189.5v.6M148.4 190.3v.1M148.4 190.6v.6M148.4 191.4v.1M148.4 191.7v.6M148.4 192.5v.1"/>
<path d="M148.4 192.8v.6M148.4 193.6v.1M148.4 193.9v.6M148.4 194.7v.1M148.4 195v.7M148.4 195.8v.1M148.4 196.1v.7M148.4 196.9v.1M148.4 197.2v.7M149 192h.1M149.3 192h.7M150.1 192h.1"/>
<path d="M150.4 192h.7M151.2 192h.1M151.5 192h.7M152.3 192h.1M152.6 192h.7M153.4 192h.1M153.7 192h.7M154.5 192h.1M154.8 192h.7M155.6 192h.1M155.9 192h.7M156.7 192h.1"/>
<path d="M157 192h.6M157.8 192h.1M158.1 192h.6M158.9 192h.1M159.2 189.1l11.4-1.9v9.6l-11.4-1.9zM159.2 192h.6M160 192h.1M160.3 192h.6M161.1 192h.1M161.4 192h.6M162.2 192h.1M162.5 192h.6"/>
<path d="M163.3 192h.1M163.6 192h.6M164.4 192h.1M164.7 192h.6M165.5 192h.1M165.8 192h.6M166.6 192h.1M166.9 192h.6M167.7 192h.1M168 192h.6M168.8 192h.1M169.1 192h.6"/>
<path d="M169.9 192h.1M170.2 192h.6M171 192h.1M171.3 192h.6M172.1 192h.1M172.4 192h.3M173 185h-31.7v12.7h-103M180.1 197.7h86.1"/>
<circle cx="176.5" cy="50.7" r=".7"/>
<circle cx="180.8" cy="50.7" r=".7"/>
<circle cx="176.5" cy="74.5" r=".7"/>
<circle cx="180.8" cy="74.5" r=".7"/>
<circle cx="81" cy="165.2" r=".15"/>
<circle cx="81" cy="170" r=".15"/>
<circle cx="81.9" cy="165.2" r=".15"/>
<circle cx="81.9" cy="170" r=".15"/>
<circle cx="85.5" cy="170" r=".15"/>
<circle cx="85.5" cy="165.2" r=".15"/>
<circle cx="86.4" cy="170" r=".15"/>
<circle cx="86.4" cy="165.2" r=".15"/>
<circle cx="148.4" cy="192" r="2.86"/>
<circle cx="148.4" cy="192" r="4.8"/>
</g>
<g fill="#000" stroke="#000" stroke-width=".16">
<path d="M77.8 30.7l2.9 .4-2.9 .6zM86.8 31.1l2.9-.4v1zM174.8 38.5l1.6-.3v.5zM180.8 38.2l1.6 .3-1.6 .2zM67.7 38.8l.5 2.9h-1zM75.5 39.6l.4 2.9h-.9zM75 56.5h.9l-.4 3zM171.3 50.7l.3 1.6h-.6zM176.5 44.9l1.5-.3v.5zM179.2 44.6l1.6 .3-1.6 .2zM189.1 49.1l.2 1.6h-.5zM75.4 60.3l.5 2.9h-1z"/>
<path d="M171 73h.6l-.3 1.5zM188.8 74.6h.5l-.2 1.5zM74.9 89.9h1l-.5 2.8zM75.5 93.6l.4 2.9h-.9zM86.8 105.3l2.1-.4v.7zM67.2 146.2h1l-.5 3zM75 144.1h.9l-.4 2.9zM61.8 168.2l.5 2.9h-1zM61.3 164.2h1l-.5 2.9zM86.6 166.2l2.1-.3v.7z"/>
</g>
<path d="M173 168h93.2v2.9h-93.2zM173 170.9v26.8M173 179.4h37.3M174.6 170.9h91.6M210.3 170.9v26.8M173 191.3h93.2M173 188.2h93.2M173 185h93.2M173 181.8h93.2M173 194.5h93.2M230.3 194.5v3.2M245.7 194.5v3.2" fill="none" stroke="#000" stroke-width=".16"/>
<text font-size="7.5" x="128.5" y="141.2">CRM DOOR 12</text>
<text font-size="4.5" x="38" y="184.1">QTY:02 NOS</text>
<g font-size="4.1">
<text x="94.4" y="30.4">280</text>
<text x="74.7" y="52.1" transform="rotate(-90 74.7 52.1)">917</text>
<text x="74.6" y="82.4" transform="rotate(-90 74.6 82.4)">1500</text>
<text x="66.9" y="98.5" transform="rotate(-90 66.9 98.5)">5105</text>
<text x="74.7" y="121.4" transform="rotate(-90 74.7 121.4)">2467</text>
<text x="62.3" y="160.3">60</text>
</g>
<g font-size="2.5">
<text x="181.7" y="173.9">2LEAF-LEFT SIDE</text>
<text x="181.6" y="176.9">CRM DOOR-12</text>
</g>
<g font-size="2.4">
<text x="238.5" y="173.5">NIHVA TECHNOLOGIES</text>
<text x="242.1" y="176.2">PVT. LTD. PUNE</text>
</g>
<g font-size="2.2">
<text x="177.4" y="38">70</text>
<text x="182.6" y="44.4">=40=</text>
<text x="170.9" y="65.7" transform="rotate(-90 170.9 65.7)">=220=</text>
<text x="188.7" y="64.4" transform="rotate(-90 188.7 64.4)">250</text>
<text x="167.6" y="83.3">MATERIAL:MS PLATE</text>
<text x="173.5" y="88.6">QTY:04 nos</text>
<text x="174.1" y="86">THK:10MM</text>
<text x="94.2" y="104.7">MS SQ TUBE</text>
<text x="94.2" y="107.5">40X60X1.2</text>
<text x="91.4" y="165.8">MS BOTTOM</text>
<text x="93.8" y="168.6">PLATE</text>
<text x="198.5" y="184.3">16/05/2022</text>
<text x="211.2" y="184.2">CLIENT - NIHVA TECHNOLOGIES PVT LTD</text>
<text x="197.9" y="187.2">16/05/2022</text>
<text x="197.9" y="190.5">16/05/2022</text>
<text x="211.1" y="190.5">PRODUCT - SLIDING DOOR</text>
<text x="211.2" y="187.4">LOCATION -</text>
<text x="13.9" y="194">Rev No.</text>
<text x="24.2" y="194">Revision</text>
<text x="101" y="193.7">Date</text>
<text x="121.3" y="193.7">Revised By</text>
<text x="210.9" y="196.8">SCALE: NTS</text>
<text x="211.9" y="193.7">DWG NO:-NIHVA/22-23/CLT/</text>
<text x="230.7" y="196.8">SCALE:--</text>
<text x="241.7" y="196.8">1:1</text>
<text x="246.7" y="196.8">SHEET:</text>
</g>
<g font-size="1.8">
<text x="241.5" y="179.9">Email:- info@nihva.com</text>
<text x="242.6" y="178.1">Tel : 020 66304033</text>
<text x="239.3" y="181.6">Website:- www.nihva.com</text>
</g>
<g font-size="1.7">
<text x="173.5" y="184.1">DRAWN</text>
<text x="186.5" y="184.1">KISHAN</text>
<text x="187.1" y="181">NAME</text>
<text x="200.9" y="181.4">DATE</text>
<text x="173.4" y="186.9">CHECK</text>
<text x="173.5" y="190">APPRD.</text>
<text x="186.6" y="187.1">M.SUTAR</text>
<text x="186.7" y="190.2">V.TARAK</text>
</g>
<text font-size="1.6" x="175.1" y="169.8">This drawing &amp; design is the property of NIHVA TECHNOLOGIES. Not to be sold or copied to any other concern.</text>
<text font-size="1.5" x="178.9" y="196.6">ALL DIMENSION ARE IN mm</text>
<text font-size="1.4" x="173.4" y="193.3">If any queries contact : design@nihva.com</text>
</svg>
